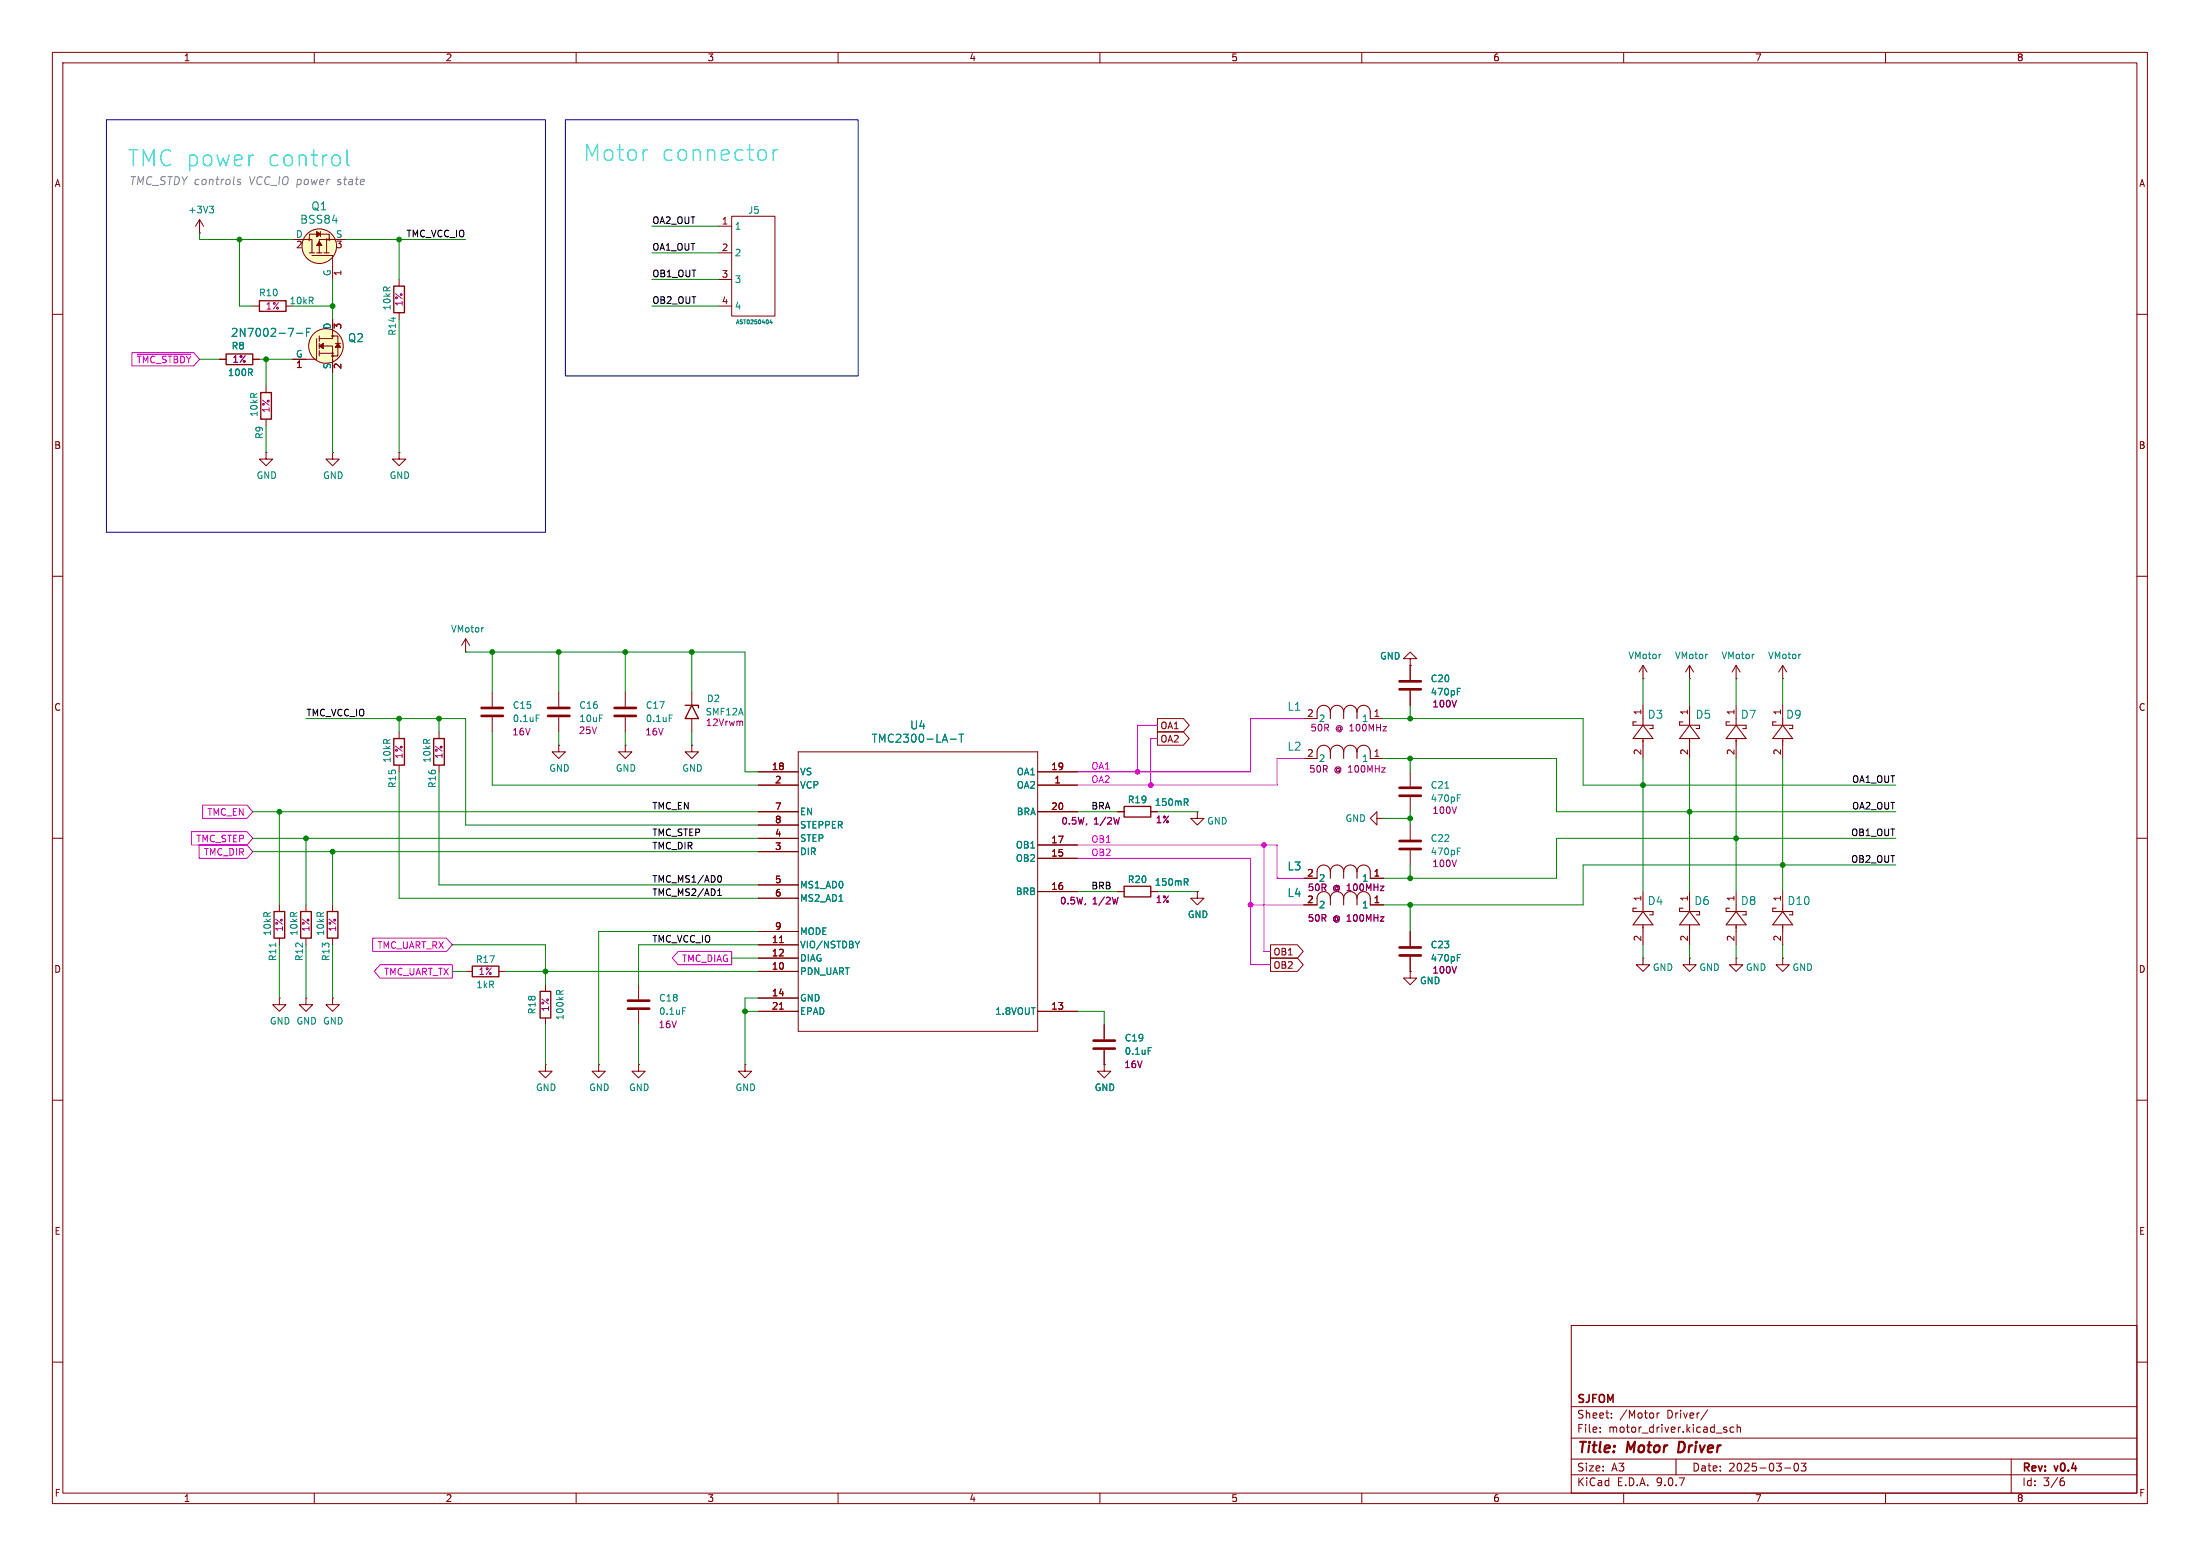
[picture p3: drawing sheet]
<svg xmlns="http://www.w3.org/2000/svg" width="297mm" height="210mm" viewBox="0 0 297 210" stroke-linecap="round" stroke-linejoin="round" font-family="sans-serif">
<path d="M0 0h297v210h-297z" fill="#fff" stroke="#fff" stroke-width=".14"/>
<g fill="none" stroke="#840000" stroke-width=".14">
<path d="M7.1 7.1h282.8v195.8h-282.8zM8.5 8.5h280v193h-280zM42.4 7.1v1.4M77.8 7.1v1.4M113.1 7.1v1.4M148.5 7.1v1.4M183.8 7.1v1.4M219.2 7.1v1.4M254.6 7.1v1.4M26.9 31.4h.1M26.9 29.6l-.5 .9M26.9 29.6l.6 .9"/>
<path d="M26.9 29.6v1.8M39.5 32.3h2.6v1.8M41.8 32.4v-.8h2.7v.8M41.8 34.1h.7M42.1 34.5h2.8v3.2M42.7 34.1h.8M43.2 31.3v.7M43.7 34.1h.8M44.1 32.3v1.8M46.7 32.3h-3.6v1.8M53.9 37.7v.9M97 34.1h1.8"/>
<path d="M97 30.5h1.8M97 37.7h1.8M98.8 29.2h5.8v13.5h-5.8zM7.1 42.4h1.4M29.6 48.5h.9M34.1 48.5h.9M34.1 41.3h.9M35.9 52.1v.9M35.9 56.6v.9M38.6 41.3h.9M42.7 45.7v2.8h-3.2M43.1 46.7h1.8v3.6"/>
<path d="M43.1 47.7h1.8M43.1 45.3v.8M43.1 46.3v.8M43.1 47.3v.7M44.8 45.3h.8v2.7h-.8M44.9 43.1v2.6h-1.8M45.3 46.3h.7M53.9 42.2v.9M97 41.3h1.8M288.5 42.4h1.4M7.1 77.8h1.4M35.9 61.1v.9h.9l-.9 .9-.9-.9h.9"/>
<path d="M35.9 61.1h.1M44.9 61.1v.9h.9l-.9 .9-.9-.9h.9M44.9 61.1h.1M53.9 61.1v.9h.9l-.9 .9-.9-.9h.9M53.9 61.1h.1M288.5 77.8h1.4M53.9 98.8v.9M59.3 98.8v.9M62.9 88h.1M62.9 86.2l-.6 .9M62.9 86.2l.5 .9M62.9 86.2v1.8"/>
<path d="M66.5 93.4v2M66.5 96.8v2M75.4 93.4v2M75.4 96.8v2M84.4 93.4v2M84.4 96.8v2M93.4 93.4v1.8M93.4 97v1.8M156.3 98.8h3.5l.7 .9-.7 .9h-3.5zM156.3 97h3.5l.7 .9-.7 .9h-3.5zM179.6 96.1v.9M179.6 96.1a.9 .9 0 0 0-.9-.9 .9 .9 0 0 0-.9 .9v.9h-1.8"/>
<path d="M179.6 96.1a.9 .9 0 0 1 .9-.9 .9 .9 0 0 1 .9 .9M181.4 96.1v.9M181.4 96.1a.9 .9 0 0 1 .9-.9 .9 .9 0 0 1 .9 .9M183.2 96.1v.9M183.2 96.1a.9 .9 0 0 1 .9-.9 .9 .9 0 0 1 .9 .9v.9h1.8M190.4 88.9h.9l-.9-.9-.9 .9h.9v.9M190.4 89.8h.1M190.4 89.8v2M190.4 93.2v2M220.9 97.4h-.4v.5h2.7v.4h-.5M221.8 91.6h.1M221.8 97.9l1.4 1.8h-2.7z"/>
<path d="M221.8 89.8v1.8M221.8 95.2v2.7M221.8 99.7v2.7M221.8 89.8l-.5 .9M221.8 89.8l.5 .9M227.2 97.4h-.5v.5h2.7v.4h-.4M228.1 91.6h.1M228.1 97.9l1.3 1.8h-2.7zM228.1 89.8v1.8M228.1 95.2v2.7M228.1 99.7v2.7M228.1 89.8l-.5 .9"/>
<path d="M228.1 89.8l.5 .9M233.5 97.4h-.5v.5h2.7v.4h-.4M234.4 91.6h.1M234.4 89.8v1.8M234.4 95.2v2.7M234.4 99.7v2.7M234.4 89.8l-.6 .9M234.4 89.8l.5 .9M234.4 97.9l1.3 1.8h-2.7zM239.8 97.4h-.5v.5h2.7v.4h-.4M240.7 91.6h.1M240.7 89.8v1.8"/>
<path d="M240.7 95.2v2.7M240.7 99.7v2.7M240.7 89.8l-.6 .9M240.7 89.8l.5 .9M240.7 97.9l1.3 1.8h-2.7zM7.1 113.1h1.4M53.9 103.3v.9M59.3 103.3v.9M75.4 100.6v.9h.9l-.9 .9-.9-.9h.9M75.4 100.6h.1M84.4 100.6v.9h.9l-.9 .9-.9-.9h.9M84.4 100.6h.1"/>
<path d="M93.4 100.6v.9h.9l-.9 .9-.9-.9h.9M93.4 100.6h.1M102.4 104.2h5.4M102.4 106h5.4M102.4 109.6h5.4M102.4 111.4h5.4M102.4 113.1h5.4M102.4 114.9h5.4M102.4 119.4h5.4M107.8 101.5h32.3v37.7h-32.3zM140.1 104.2h5.4M140.1 106h5.4"/>
<path d="M140.1 109.6h5.4M140.1 114h5.4M140.1 115.8h5.4M150.9 109.6h.9M155.4 109.6h.9M161.6 109.6v.9h.9l-.9 .9-.9-.9h.9M161.6 109.6h.1M179.6 101.5v.9M179.6 117.6v.9M179.6 101.5a.9 .9 0 0 0-.9-.9 .9 .9 0 0 0-.9 .9v.9h-1.8M179.6 101.5a.9 .9 0 0 1 .9-.9 .9 .9 0 0 1 .9 .9M179.6 117.6a.9 .9 0 0 0-.9-.9 .9 .9 0 0 0-.9 .9v.9h-1.8"/>
<path d="M179.6 117.6a.9 .9 0 0 1 .9-.9 .9 .9 0 0 1 .9 .9M181.4 101.5v.9M181.4 117.6v.9M181.4 101.5a.9 .9 0 0 1 .9-.9 .9 .9 0 0 1 .9 .9M181.4 117.6a.9 .9 0 0 1 .9-.9 .9 .9 0 0 1 .9 .9M183.2 101.5v.9M183.2 117.6v.9M183.2 101.5a.9 .9 0 0 1 .9-.9 .9 .9 0 0 1 .9 .9v.9h1.8M183.2 117.6a.9 .9 0 0 1 .9-.9 .9 .9 0 0 1 .9 .9v.9h1.8M185.9 110.5v-.9l-.9 .9 .9 .9v-.9h.9M186.8 110.5h.1M190.4 104.2v1.9"/>
<path d="M190.4 107.6v2M190.4 111.4v1.9M190.4 114.8v1.9M288.5 113.1h1.4M37.7 134.7v.9h.9l-.9 .9-.9-.9h.9M37.7 134.7h.1M37.7 122.1v.9M37.7 126.6v.9M41.3 134.7v.9h.9l-.9 .9-.9-.9h.9M41.3 134.7h.1M41.3 122.1v.9M41.3 126.6v.9"/>
<path d="M44.9 134.7v.9h.9l-.9 .9-.9-.9h.9M44.9 134.7h.1M44.9 122.1v.9M44.9 126.6v.9M62.9 131.1h.9M67.4 131.1h.8M73.6 132.9v.9M73.6 137.4v.9M86.2 132.9v2M86.2 136.3v2M102.4 131.1h5.4M102.4 121.2h5.4"/>
<path d="M102.4 125.7h5.4M102.4 127.5h5.4M102.4 129.3h5.4M102.4 134.7h5.4M102.4 136.5h5.4M105.2 127.2h.6M105.2 136.2h.6M140.1 136.5h5.4M140.1 120.3h5.4M149.1 138.3v2M150.9 120.3h.9M155.4 120.3h.9"/>
<path d="M161.6 120.3v.9h.9l-.9 .9-.9-.9h.9M161.6 120.3h.1M171.5 127.5h3.7l.7 .9-.7 .9h-3.7zM171.5 129.3h3.7l.7 .9-.7 .9h-3.7zM179.6 121.2v.9M179.6 121.2a.9 .9 0 0 0-.9-.9 .9 .9 0 0 0-.9 .9v.9h-1.8M179.6 121.2a.9 .9 0 0 1 .9-.9 .9 .9 0 0 1 .9 .9M181.4 121.2v.9M181.4 121.2a.9 .9 0 0 1 .9-.9 .9 .9 0 0 1 .9 .9M183.2 121.2v.9M183.2 121.2a.9 .9 0 0 1 .9-.9 .9 .9 0 0 1 .9 .9v.9h1.8M190.4 131.1v.9h.9l-.9 .9-.9-.9h.9"/>
<path d="M190.4 131.1h.1M190.4 125.7v2M190.4 129.1v2M220.9 122.6h-.4v.4h2.7v.5h-.5M221.8 129.3v.9h.9l-.9 .9-.9-.9h.9M221.8 129.3h.1M221.8 123l1.4 1.8h-2.7zM221.8 120.3v2.7M221.8 124.8v2.7M227.2 122.6h-.5v.4h2.7v.5h-.4M228.1 129.3v.9h.9l-.9 .9-.9-.9h.9M228.1 129.3h.1"/>
<path d="M228.1 123l1.3 1.8h-2.7zM228.1 120.3v2.7M228.1 124.8v2.7M233.5 122.6h-.5v.4h2.7v.5h-.4M234.4 129.3v.9h.9l-.9 .9-.9-.9h.9M234.4 129.3h.1M234.4 123l1.3 1.8h-2.7zM234.4 120.3v2.7M234.4 124.8v2.7M239.8 122.6h-.5v.4h2.7v.5h-.4M240.7 129.3v.9h.9l-.9 .9-.9-.9h.9M240.7 129.3h.1"/>
<path d="M240.7 120.3v2.7M240.7 124.8v2.7M240.7 123l1.3 1.8h-2.7zM7.1 148.5h1.4M73.6 143.7v.9h.9l-.9 .9-.9-.9h.9M73.6 143.7h.1M80.8 143.7v.9h.9l-.9 .9-.9-.9h.9M80.8 143.7h.1M86.2 143.7v.9h.9l-.9 .9-.9-.9h.9M86.2 143.7h.1M100.6 143.7v.9h.9l-.9 .9-.9-.9h.9M100.6 143.7h.1"/>
<path d="M149.1 143.7v.9h.9l-.9 .9-.9-.9h.9M149.1 143.7h.1M149.1 141.7v2M288.5 148.5h1.4M212.1 178.9h76.4v22.6h-76.4zM7.1 183.8h1.4M212.1 199h76.4M212.1 196.9h76.4M212.1 194.1h76.4M212.1 189.9h76.4M216 193.2v.1M216 192.7v.1"/>
<path d="M217.5 191.3v.1M217.5 190.7v.1M223.7 190.7v.7M224 190.7h-.2l-.1 .2M226.3 196.9v2.1M230.5 190.3l-.9 1.4M232.7 192.9l.4 .1 .1 .1-.1 .2h-.3M232.7 192.7h.4M234.1 192.7l-.3-.1-.2 .2 .1 .5h.4M234.5 192.7l.2-.1 .2 .1 .1 .6M234.5 192.2v1.1M240.9 198.1h.8"/>
<path d="M242.3 197.6l.1-.1a.57 .57 0 0 1 .4 .5 .57 .57 0 0 1-.4 .5l-.1-.1-.1-.3zM243.2 197.5h.6l-.3 .4 .3 .1v.4l-.2 .1-.4-.1M271.5 196.9v4.6M278.3 199.9h.3l.1 .2v.3l-.4 .1M278.6 199.5h-.3M288.5 183.8h1.4M42.4 201.5v1.4M77.8 201.5v1.4M113.1 201.5v1.4M148.5 201.5v1.4M183.8 201.5v1.4M219.2 201.5v1.4"/>
<path d="M254.6 201.5v1.4"/>
<circle cx="41.8" cy="32.3" r=".09"/>
<circle cx="43.1" cy="33.2" r="2.33"/>
<circle cx="44.1" cy="32.3" r=".09"/>
<circle cx="44.5" cy="32.3" r=".09"/>
<circle cx="44" cy="46.7" r="2.33"/>
<circle cx="44.9" cy="45.3" r=".09"/>
<circle cx="44.9" cy="47.7" r=".09"/>
<circle cx="44.9" cy="48" r=".09"/>
</g>
<path d="M226.7 194.6l-.2 1.4h.4" fill="none" stroke="#840000" stroke-width=".28"/>
<g fill="none" stroke="#840000" stroke-width=".18">
<path d="M53.2 38.6h1.4v3.6h-1.4zM30.5 47.8h3.6v1.4h-3.6zM35 40.6h3.6v1.4h-3.6zM35.2 53h1.4v3.6h-1.4zM53.2 99.7h1.4v3.6h-1.4zM58.5 99.7h1.5v3.6h-1.5zM92.5 95.2h1.8v.3M93.4 95.2l.9 1.8h-1.8zM151.8 119.6h3.6v1.5h-3.6zM151.8 108.8h3.6v1.5h-3.6zM37 123h1.4v3.6h-1.4zM40.6 123h1.4v3.6h-1.4z"/>
<path d="M44.2 123h1.4v3.6h-1.4zM63.8 130.4h3.6v1.4h-3.6zM72.9 133.8h1.5v3.6h-1.5z"/>
</g>
<g fill="none" stroke="#008484" stroke-width=".14">
<path d="M28.3 27.8h.5l-.3 .4M28.7 28.2l.1 .1v.3l-.1 .1M38.9 44.3h.7l-.4 1.1M40 45h.9M41.4 44.8h.3M41.9 44.3h-.5v1.1M104.1 43.1l-.2 .4h.4M104.2 43.3v.4M65.2 84.7h.1M72.4 96.5h.4M90.3 96.5h.5M128.3 99.8h.8"/>
<path d="M129.5 99.1h.6M129.8 99.1v1.1M196.7 93.3h.3M196.7 92.9h.5M224.2 88.3h.1M230.4 88.3h.1M236.7 88.3h.1M243 88.3h.1M160.1 119.1l.3 .4M160.1 108.3l.3 .4M160.2 118.6l.2 .2-.1 .2-.1 .1M160.2 107.8l.2 .2-.1 .2-.1 .1"/>
<path d="M195.1 106.4h.5M196.7 107.7h.3M196.7 107.3h.5M196.7 114.9h.3M196.7 114.5h.5M37.2 127.3v.5M75.1 133.8l.2-.1h.2l.1 .1M76 133.7l-.4 .3M92.1 136h.5M116.1 127l-.3 .5M196.7 129.3h.3M196.7 128.8h.5"/>
<path d="M155 141.4h.4"/>
</g>
<path d="M100.1 97.3l.2 .2v.4M151.1 110.3l-.2 .9M150.9 121.1l-.2 .9" fill="none" stroke="#840084" stroke-width=".14"/>
<g fill="none" stroke="#840000" stroke-width=".36">
<path d="M65 95.5h2.9M65 96.6h2.9M74 95.5h2.9M74 96.6h2.9M83 95.5h2.8M83 96.6h2.8M188.9 92h2.9M188.9 93h2.9M188.9 106.3h2.9M188.9 107.4h2.9M188.9 113.5h2.9M188.9 114.6h2.9"/>
<path d="M84.8 135.1h2.8M84.8 136.1h2.8M188.9 127.9h2.9M188.9 129h2.9M147.6 140.4h2.9M147.6 141.5h2.9"/>
</g>
<g fill="#ffffc2" stroke="#ffffc2" stroke-width=".14">
<circle cx="44" cy="46.7" r="2.33"/>
<circle cx="43.1" cy="33.2" r="2.33"/>
</g>
<g fill="#840000" stroke="#840000" stroke-width=".14">
<path d="M43.1 46.7l.5-.4v.8z"/>
<path d="M45.6 46.3l.4 .6h-.7z"/>
<path d="M43.1 32.6l.4 .5h-.8z"/>
<path d="M42.7 31.3l.6 .3-.6 .4z"/>
</g>
<path d="M17.8 47.6h8.4l.7 .9-.7 .9h-8.4zM18.6 47.8h7.2M25.9 112.3h7.4l.8 .8-.8 .9h-7.4zM26.9 114h6.4l.8 .9-.8 .9h-6.4zM27.3 108.7h6l.8 .9-.8 .9h-6zM50.3 126.6h10l.8 .9-.8 .9h-10zM51.3 130.2h9.8v1.8h-9.8l-.8-.9zM91.6 128.4h7.2v1.8h-7.2l-.8-.9z" fill="none" stroke="#c200c2" stroke-width=".14"/>
<path d="M97.1 118.2a.48 .48 0 0 1 .3 .4 .48 .48 0 0 1-.3 .5M96.9 120.9h.5M96.9 120.2l.2-.2v.9" fill="none" stroke="#000" stroke-width=".14"/>
<g fill="none" stroke="#008400" stroke-width=".14">
<path d="M26.9 31.4v.9h12.6M32.3 32.3v9h1.8M44.9 37.7v5.4M46.7 32.3h16.2M53.9 32.3v5.4M88 30.5h9M88 37.7h9M88 34.1h9M26.9 48.5h2.7M35 48.5h4.5M35.9 48.5v3.6M35.9 57.5v3.6"/>
<path d="M39.5 41.3h5.4M44.9 50.3v10.8M53.9 43.1v18M88 41.3h9M41.3 97h21.6v14.4h39.5M53.9 97v1.8M59.3 97v1.8M62.9 88h37.7v16.2h1.8M66.5 88v5.4M66.5 98.8v7.2h35.9M75.4 88v5.4M75.4 98.8v1.8"/>
<path d="M84.4 88v5.4M84.4 98.8v1.8M93.4 88v5.4M93.4 98.8v1.8M186.8 97h26.9v9h42.2M190.4 95.2v1.8M221.8 91.6v3.6M228.1 91.6v3.6M234.4 91.6v3.6M240.7 91.6v3.6M34.1 109.6h68.3M34.1 113.1h68.3"/>
<path d="M34.1 114.9h68.3M37.7 109.6v12.5M41.3 113.1v9M44.9 114.9v7.2M53.9 104.2v17h48.5M59.3 104.2v15.2h43.1M145.5 109.6h5.4M156.3 109.6h5.3M186.8 102.4h23.3v7.2h45.8M186.8 110.5h3.6M190.4 102.4v1.8M190.4 109.6v1.8"/>
<path d="M190.4 116.7v1.8M221.8 102.4v17.9M228.1 102.4v17.9M234.4 102.4v17.9M240.7 102.4v17.9M255.9 113.1h-45.8v5.4h-23.3M255.9 116.7h-42.2v5.4h-26.9M37.7 127.5v7.2M41.3 127.5v7.2M44.9 127.5v7.2M61.1 127.5h12.5v5.4M61.1 131.1h1.8"/>
<path d="M68.2 131.1h34.2M73.6 138.3v5.4M86.2 138.3v5.4M98.8 129.3h3.6M100.6 136.5h1.8M102.4 127.5h-16.2v5.4M102.4 125.7h-21.6v18M102.4 134.7h-1.8v9M145.5 136.5h3.6v1.8M145.5 120.3h5.4M156.3 120.3h5.3M190.4 122.1v3.6"/>
<path d="M221.8 127.5v1.8M228.1 127.5v1.8M234.4 127.5v1.8M240.7 127.5v1.8"/>
</g>
<path d="M156.3 99.7h-.9v6.3M156.3 97.9h-2.7v6.3M176 97h-7.2v7.2h-23.3M145.5 114h26.9v4.5h3.6M145.5 115.8h23.3v14.4h2.7M170.6 114v14.4h.9M176 102.4h-3.6v3.6h-26.9M168.8 122.1h7.2" fill="none" stroke="#f0f" stroke-width=".14"/>
<path d="M104.8 20.2h.2" fill="none" stroke="#1de8ff" stroke-width=".18"/>
<path d="M32.1 24.4v.1l.2 .1 .2 .1-.2 .2h-.3" fill="none" stroke="#848484" stroke-width=".14"/>
<path d="M14.4 16.2h59.2v55.6h-59.2zM76.3 16.2h39.5v34.5h-39.5z" fill="none" stroke="#0000c2" stroke-width=".14"/>
<g fill="#008400" stroke="#008400" stroke-width=".14">
<circle cx="53.9" cy="97" r=".32"/>
<circle cx="66.5" cy="88" r=".32"/>
<circle cx="59.3" cy="97" r=".32"/>
<circle cx="35.9" cy="48.5" r=".32"/>
<circle cx="53.9" cy="32.3" r=".32"/>
<circle cx="32.3" cy="32.3" r=".32"/>
<circle cx="44.9" cy="41.3" r=".32"/>
<circle cx="73.6" cy="131.1" r=".32"/>
<circle cx="93.4" cy="88" r=".32"/>
<circle cx="41.3" cy="113.1" r=".32"/>
<circle cx="37.7" cy="109.6" r=".32"/>
<circle cx="44.9" cy="114.9" r=".32"/>
<circle cx="75.4" cy="88" r=".32"/>
<circle cx="84.4" cy="88" r=".32"/>
<circle cx="221.8" cy="106" r=".32"/>
<circle cx="234.4" cy="113.1" r=".32"/>
<circle cx="190.4" cy="102.4" r=".32"/>
<circle cx="190.4" cy="110.5" r=".32"/>
<circle cx="190.4" cy="97" r=".32"/>
<circle cx="100.6" cy="136.5" r=".32"/>
<circle cx="190.4" cy="122.1" r=".32"/>
<circle cx="190.4" cy="118.5" r=".32"/>
<circle cx="240.7" cy="116.7" r=".32"/>
<circle cx="228.1" cy="109.6" r=".32"/>
</g>
<g fill="#f0f" stroke="#f0f" stroke-width=".14">
<circle cx="155.4" cy="106" r=".32"/>
<circle cx="153.6" cy="104.2" r=".32"/>
<circle cx="170.6" cy="114" r=".32"/>
<circle cx="168.8" cy="122.1" r=".32"/>
</g>
<g font-size="3" fill="#1de8ff">
<text x="17.1" y="22.7">TMC power</text>
<text x="36.2" y="22.7">control</text>
<text x="78.7" y="22">Motor</text>
<text x="89.3" y="22">connector</text>
</g>
<g font-size="2" fill="#840000">
<text x="212.8" y="196.5">Title:</text>
<text x="219.7" y="196.5">Motor</text>
<text x="227.2" y="196.5">Driver</text>
</g>
<g font-size="1.5" fill="#848484">
<text x="17.4" y="25.1">TMC_STDY controls</text>
<text x="33.6" y="25.1">VCC_IO power</text>
<text x="45.7" y="25.1">state</text>
</g>
<g font-size="1.5" fill="#008484">
<text x="42" y="28.5">Q1</text>
<text x="40.5" y="30.3">BSS84</text>
<text x="31.1" y="45.6">2N7002-7-F</text>
<text x="46.9" y="46.3">Q2</text>
<text x="117.6" y="100.4">TMC2300-LA-T</text>
<text x="122.8" y="98.6">U4</text>
<text x="173.7" y="101.5">L2</text>
<text x="173.7" y="96.1">L1</text>
<text x="222.4" y="97.1">D3</text>
<text x="228.9" y="97.1">D5</text>
<text x="235" y="97.1">D7</text>
<text x="241.1" y="97.1">D9</text>
<text x="173.7" y="117.6">L3</text>
<text x="173.7" y="121.2">L4</text>
<text x="222.4" y="122.3">D4</text>
<text x="228.7" y="122.3">D6</text>
<text x="235" y="122.3">D8</text>
<text x="241.2" y="122.3">D10</text>
</g>
<g font-size="1.5" fill="#840000">
<text x="212.8" y="191.6">Sheet:</text>
<text x="212.8" y="189.6">SJFOM</text>
<text x="218.6" y="191.6">/Motor</text>
<text x="225.1" y="191.6">Driver/</text>
<text x="212.8" y="193.5">File:</text>
<text x="217.1" y="193.5">motor_driver.kicad_sch</text>
<text x="212.8" y="200.7">KiCad</text>
<text x="212.8" y="198.7">Size:</text>
<text x="217.5" y="198.7">A3</text>
<text x="218.3" y="200.7">E.D.A.</text>
<text x="223.7" y="200.7">9.0.7</text>
<text x="228.4" y="198.7">Date:</text>
<text x="233.3" y="198.7">2025-03-03</text>
<text x="272.9" y="198.9">Rev:</text>
<text x="272.9" y="200.7">Id:</text>
<text x="275.8" y="200.7">3/6</text>
<text x="277.4" y="198.9">v0.4</text>
</g>
<g font-size="1.3" fill="#840000">
<text x="24.7" y="8.4">1</text>
<text x="60.1" y="8.4">2</text>
<text x="95.5" y="8.4">3</text>
<text x="130.8" y="8.4">4</text>
<text x="166.2" y="8.4">5</text>
<text x="201.5" y="8.4">6</text>
<text x="236.9" y="8.4">7</text>
<text x="272.2" y="8.4">8</text>
<text x="7.3" y="25.4">A</text>
<text x="288.7" y="25.4">A</text>
<text x="39.9" y="33.7">2</text>
<text x="45.3" y="33.7">3</text>
<text x="97.4" y="30.4">1</text>
<text x="97.4" y="33.9">2</text>
<text x="46.3" y="37.3" transform="rotate(-90 46.3 37.3)">1</text>
<text x="97.4" y="37.5">3</text>
<text x="97.4" y="41.1">4</text>
<text x="46.3" y="44.5" transform="rotate(-90 46.3 44.5)">3</text>
<text x="39.9" y="49.9">1</text>
<text x="46.3" y="49.9" transform="rotate(-90 46.3 49.9)">2</text>
<text x="7.2" y="60.7">B</text>
<text x="288.7" y="60.7">B</text>
<text x="7.2" y="96.1">C</text>
<text x="156.6" y="100.4">OA2</text>
<text x="156.6" y="98.6">OA1</text>
<text x="176.4" y="96.8">2</text>
<text x="185.4" y="96.8">1</text>
<text x="221.6" y="102" transform="rotate(-90 221.6 102)">2</text>
<text x="221.6" y="96.6" transform="rotate(-90 221.6 96.6)">1</text>
<text x="227.9" y="102" transform="rotate(-90 227.9 102)">2</text>
<text x="227.9" y="96.6" transform="rotate(-90 227.9 96.6)">1</text>
<text x="234.2" y="102" transform="rotate(-90 234.2 102)">2</text>
<text x="234.2" y="96.6" transform="rotate(-90 234.2 96.6)">1</text>
<text x="240.5" y="102" transform="rotate(-90 240.5 102)">2</text>
<text x="240.5" y="96.6" transform="rotate(-90 240.5 96.6)">1</text>
<text x="288.7" y="96.1">C</text>
<text x="104.1" y="104">18</text>
<text x="104.6" y="105.8">2</text>
<text x="141.9" y="104">19</text>
<text x="142.3" y="105.8">1</text>
<text x="176.4" y="102.2">2</text>
<text x="185.4" y="102.2">1</text>
<text x="104.6" y="109.4">7</text>
<text x="104.6" y="111.2">8</text>
<text x="104.6" y="113">4</text>
<text x="141.9" y="109.4">20</text>
<text x="141.9" y="113.9">17</text>
<text x="104.6" y="114.8">3</text>
<text x="104.6" y="119.3">5</text>
<text x="141.9" y="115.7">15</text>
<text x="176.4" y="118.4">2</text>
<text x="185.4" y="118.4">1</text>
<text x="104.6" y="121.1">6</text>
<text x="104.6" y="125.5">9</text>
<text x="141.9" y="120.2">16</text>
<text x="176.4" y="121.9">2</text>
<text x="185.4" y="121.9">1</text>
<text x="221.6" y="121.7" transform="rotate(-90 221.6 121.7)">1</text>
<text x="227.9" y="121.7" transform="rotate(-90 227.9 121.7)">1</text>
<text x="234.2" y="121.7" transform="rotate(-90 234.2 121.7)">1</text>
<text x="240.5" y="121.7" transform="rotate(-90 240.5 121.7)">1</text>
<text x="7.2" y="131.4">D</text>
<text x="104.1" y="127.3">11</text>
<text x="104.1" y="129.1">12</text>
<text x="104.1" y="130.9">10</text>
<text x="171.9" y="129.1">OB1</text>
<text x="171.9" y="130.9">OB2</text>
<text x="221.6" y="127.1" transform="rotate(-90 221.6 127.1)">2</text>
<text x="227.9" y="127.1" transform="rotate(-90 227.9 127.1)">2</text>
<text x="234.2" y="127.1" transform="rotate(-90 234.2 127.1)">2</text>
<text x="240.5" y="127.1" transform="rotate(-90 240.5 127.1)">2</text>
<text x="288.7" y="131.4">D</text>
<text x="104.1" y="134.5">14</text>
<text x="104.1" y="136.3">21</text>
<text x="141.9" y="136.3">13</text>
<text x="7.3" y="166.8">E</text>
<text x="288.7" y="166.8">E</text>
<text x="7.3" y="202.1">F</text>
<text x="24.7" y="202.9">1</text>
<text x="60.1" y="202.9">2</text>
<text x="95.5" y="202.9">3</text>
<text x="130.8" y="202.9">4</text>
<text x="166.2" y="202.9">5</text>
<text x="201.5" y="202.9">6</text>
<text x="236.9" y="202.9">7</text>
<text x="272.2" y="202.9">8</text>
<text x="288.7" y="202.1">F</text>
</g>
<g font-size="1.3" fill="#008484">
<text x="25.3" y="28.9">+3V3</text>
<text x="100.9" y="29">J5</text>
<text x="39.9" y="32.1">D</text>
<text x="45.3" y="32.1">S</text>
<text x="99.1" y="31.1">1</text>
<text x="99.1" y="34.7">2</text>
<text x="34.9" y="40.1">R10</text>
<text x="39" y="41.2">10kR</text>
<text x="44.7" y="37.3" transform="rotate(-90 44.7 37.3)">G</text>
<text x="52.9" y="42" transform="rotate(-90 52.9 42)">10kR</text>
<text x="99.1" y="38.3">3</text>
<text x="99.1" y="41.9">4</text>
<text x="31.2" y="47.3">R8</text>
<text x="44.7" y="44.5" transform="rotate(-90 44.7 44.5)">D</text>
<text x="53.6" y="45.4" transform="rotate(-90 53.6 45.4)">R14</text>
<text x="30.7" y="50.9">100R</text>
<text x="39.9" y="48.3">G</text>
<text x="44.7" y="49.9" transform="rotate(-90 44.7 49.9)">S</text>
<text x="34.9" y="56.3" transform="rotate(-90 34.9 56.3)">10kR</text>
<text x="35.6" y="59.3" transform="rotate(-90 35.6 59.3)">R9</text>
<text x="34.6" y="64.8">GND</text>
<text x="43.5" y="64.8">GND</text>
<text x="52.5" y="64.8">GND</text>
<text x="60.8" y="85.5">VMotor</text>
<text x="186.2" y="89.2">GND</text>
<text x="219.8" y="89.1">VMotor</text>
<text x="226" y="89.1">VMotor</text>
<text x="232.3" y="89.1">VMotor</text>
<text x="238.6" y="89.1">VMotor</text>
<text x="69.2" y="95.8">C15</text>
<text x="78.1" y="95.8">C16</text>
<text x="87.1" y="95.8">C17</text>
<text x="95.4" y="94.9">D2</text>
<text x="193.1" y="94">470pF</text>
<text x="193.1" y="92.2">C20</text>
<text x="69.2" y="97.6">0.1uF</text>
<text x="78.1" y="97.6">10uF</text>
<text x="87.1" y="97.6">0.1uF</text>
<text x="95.2" y="96.7">SMF12A</text>
<text x="52.9" y="103" transform="rotate(-90 52.9 103)">10kR</text>
<text x="53.6" y="106.4" transform="rotate(-90 53.6 106.4)">R15</text>
<text x="58.3" y="103" transform="rotate(-90 58.3 103)">10kR</text>
<text x="59" y="106.4" transform="rotate(-90 59 106.4)">R16</text>
<text x="74.1" y="104.3">GND</text>
<text x="83.1" y="104.3">GND</text>
<text x="92" y="104.3">GND</text>
<text x="107.9" y="104.8">VS</text>
<text x="107.9" y="106.6">VCP</text>
<text x="137.2" y="104.8">OA1</text>
<text x="137.2" y="106.6">OA2</text>
<text x="193.1" y="106.6">C21</text>
<text x="107.9" y="110.2">EN</text>
<text x="107.9" y="112">STEPPER</text>
<text x="107.9" y="113.8">STEP</text>
<text x="137.2" y="110.2">BRA</text>
<text x="152.2" y="108.6">R19</text>
<text x="155.8" y="108.9">150mR</text>
<text x="162.9" y="111.4">GND</text>
<text x="181.6" y="111.1">GND</text>
<text x="193.1" y="108.4">470pF</text>
<text x="193.1" y="113.8">C22</text>
<text x="107.9" y="115.6">DIR</text>
<text x="137.1" y="114.7">OB1</text>
<text x="137.1" y="116.5">OB2</text>
<text x="152.2" y="119.3">R20</text>
<text x="155.8" y="119.7">150mR</text>
<text x="178" y="119.1">2</text>
<text x="183.8" y="119.1">1</text>
<text x="193.1" y="115.6">470pF</text>
<text x="107.9" y="120">MS1_AD0</text>
<text x="107.9" y="121.8">MS2_AD1</text>
<text x="137.1" y="120.9">BRB</text>
<text x="160.3" y="124.1">GND</text>
<text x="178" y="122.7">2</text>
<text x="183.8" y="122.7">1</text>
<text x="36.7" y="126.4" transform="rotate(-90 36.7 126.4)">10kR</text>
<text x="37.4" y="129.8" transform="rotate(-90 37.4 129.8)">R11</text>
<text x="40.3" y="126.4" transform="rotate(-90 40.3 126.4)">10kR</text>
<text x="41" y="129.8" transform="rotate(-90 41 129.8)">R12</text>
<text x="43.9" y="126.4" transform="rotate(-90 43.9 126.4)">10kR</text>
<text x="44.6" y="129.8" transform="rotate(-90 44.6 129.8)">R13</text>
<text x="64.2" y="130.1">R17</text>
<text x="107.9" y="126.3">MODE</text>
<text x="107.9" y="128.1">VIO/NSTDBY</text>
<text x="107.9" y="129.9">DIAG</text>
<text x="107.9" y="131.7">PDN_UART</text>
<text x="193.1" y="129.9">470pF</text>
<text x="193.1" y="128.1">C23</text>
<text x="223.1" y="131.2">GND</text>
<text x="229.3" y="131.2">GND</text>
<text x="235.6" y="131.2">GND</text>
<text x="241.9" y="131.2">GND</text>
<text x="64.2" y="133.5">1kR</text>
<text x="72.5" y="137" transform="rotate(-90 72.5 137)">R18</text>
<text x="76.2" y="137.8" transform="rotate(-90 76.2 137.8)">100kR</text>
<text x="88.9" y="135.3">C18</text>
<text x="88.9" y="137.1">0.1uF</text>
<text x="107.9" y="135.3">GND</text>
<text x="107.9" y="137.1">EPAD</text>
<text x="134.3" y="137.1">1.8VOUT</text>
<text x="191.6" y="133">GND</text>
<text x="36.4" y="138.4">GND GND GND</text>
<text x="151.8" y="140.7">C19</text>
<text x="151.8" y="142.5">0.1uF</text>
<text x="72.3" y="147.4">GND</text>
<text x="79.5" y="147.4">GND</text>
<text x="84.9" y="147.4">GND</text>
<text x="99.2" y="147.4">GND</text>
<text x="147.7" y="147.4">GND</text>
</g>
<g font-size="1.3">
<text x="54.8" y="32.1">TMC_VCC_IO</text>
<text x="88" y="30.3">OA2_OUT</text>
<text x="88" y="33.9">OA1_OUT</text>
<text x="88" y="37.5">OB1_OUT</text>
<text x="88" y="41.1">OB2_OUT</text>
<text x="41.3" y="96.7">TMC_VCC_IO</text>
<text x="250" y="105.7">OA1_OUT</text>
<text x="88" y="109.3">TMC_EN</text>
<text x="88" y="112.9">TMC_STEP</text>
<text x="147.3" y="109.3">BRA</text>
<text x="249.8" y="112.9">OB1_OUT</text>
<text x="250" y="109.3">OA2_OUT</text>
<text x="88" y="114.7">TMC_DIR</text>
<text x="88" y="119.2">TMC_MS1/AD0</text>
<text x="249.8" y="116.5">OB2_OUT</text>
<text x="88" y="121">TMC_MS2/AD1</text>
<text x="147.3" y="120.1">BRB</text>
<text x="88" y="127.3">TMC_VCC_IO</text>
</g>
<g font-size="1.3" fill="#840084">
<text x="35.8" y="41.9">1%</text>
<text x="54.5" y="41.4" transform="rotate(-90 54.5 41.4)">1%</text>
<text x="31.3" y="49.1">1%</text>
<text x="36.5" y="55.8" transform="rotate(-90 36.5 55.8)">1%</text>
<text x="193.3" y="95.6">100V</text>
<text x="69.1" y="99.4">16V</text>
<text x="78.1" y="99.2">25V</text>
<text x="87.1" y="99.4">16V</text>
<text x="95.2" y="98.1">12Vrwm</text>
<text x="176.8" y="98.9">50R</text>
<text x="178" y="97.6">2</text>
<text x="180.3" y="98.9">@ 100MHz</text>
<text x="183.8" y="97.6">1</text>
<text x="54.5" y="102.5" transform="rotate(-90 54.5 102.5)">1%</text>
<text x="59.9" y="102.5" transform="rotate(-90 59.9 102.5)">1%</text>
<text x="176.7" y="104.4">50R</text>
<text x="178" y="103">2</text>
<text x="180.1" y="104.4">@ 100MHz</text>
<text x="183.8" y="103">1</text>
<text x="143.2" y="111.4">0.5W,</text>
<text x="147.6" y="111.4">1/2W</text>
<text x="156" y="111.2">1%</text>
<text x="193.3" y="110">100V</text>
<text x="193.3" y="117.2">100V</text>
<text x="38.3" y="125.8" transform="rotate(-90 38.3 125.8)">1%</text>
<text x="41.9" y="125.8" transform="rotate(-90 41.9 125.8)">1%</text>
<text x="45.5" y="125.8" transform="rotate(-90 45.5 125.8)">1%</text>
<text x="143" y="122.2">0.5W,</text>
<text x="147.5" y="122.2">1/2W</text>
<text x="156" y="122">1%</text>
<text x="176.5" y="124.5">50R</text>
<text x="176.5" y="120.4">50R</text>
<text x="179.9" y="124.5">@ 100MHz</text>
<text x="179.9" y="120.4">@ 100MHz</text>
<text x="64.5" y="131.7">1%</text>
<text x="193.3" y="131.5">100V</text>
<text x="74.2" y="136.6" transform="rotate(-90 74.2 136.6)">1%</text>
<text x="88.8" y="138.9">16V</text>
<text x="151.7" y="144.3">16V</text>
</g>
<g font-size="1.3" fill="#c200c2">
<text x="18.4" y="49.2">~{TMC_STBDY}</text>
<text x="26.4" y="113.8">TMC_STEP</text>
<text x="27.9" y="110.2">TMC_EN</text>
<text x="27.5" y="115.6">TMC_DIR</text>
<text x="50.9" y="128.2">TMC_UART_RX</text>
<text x="51.8" y="131.8">TMC_UART_TX</text>
<text x="92" y="130">TMC_DIAG</text>
</g>
<g font-size="1.3" fill="#f0f">
<text x="147.3" y="105.7">OA2</text>
<text x="147.3" y="103.9">OA1</text>
<text x="147.3" y="113.8">OB1</text>
<text x="147.3" y="115.6">OB2</text>
</g>
<text font-size=".8" fill="#008484" x="99.3" y="43.9">AST0250404</text>
</svg>
